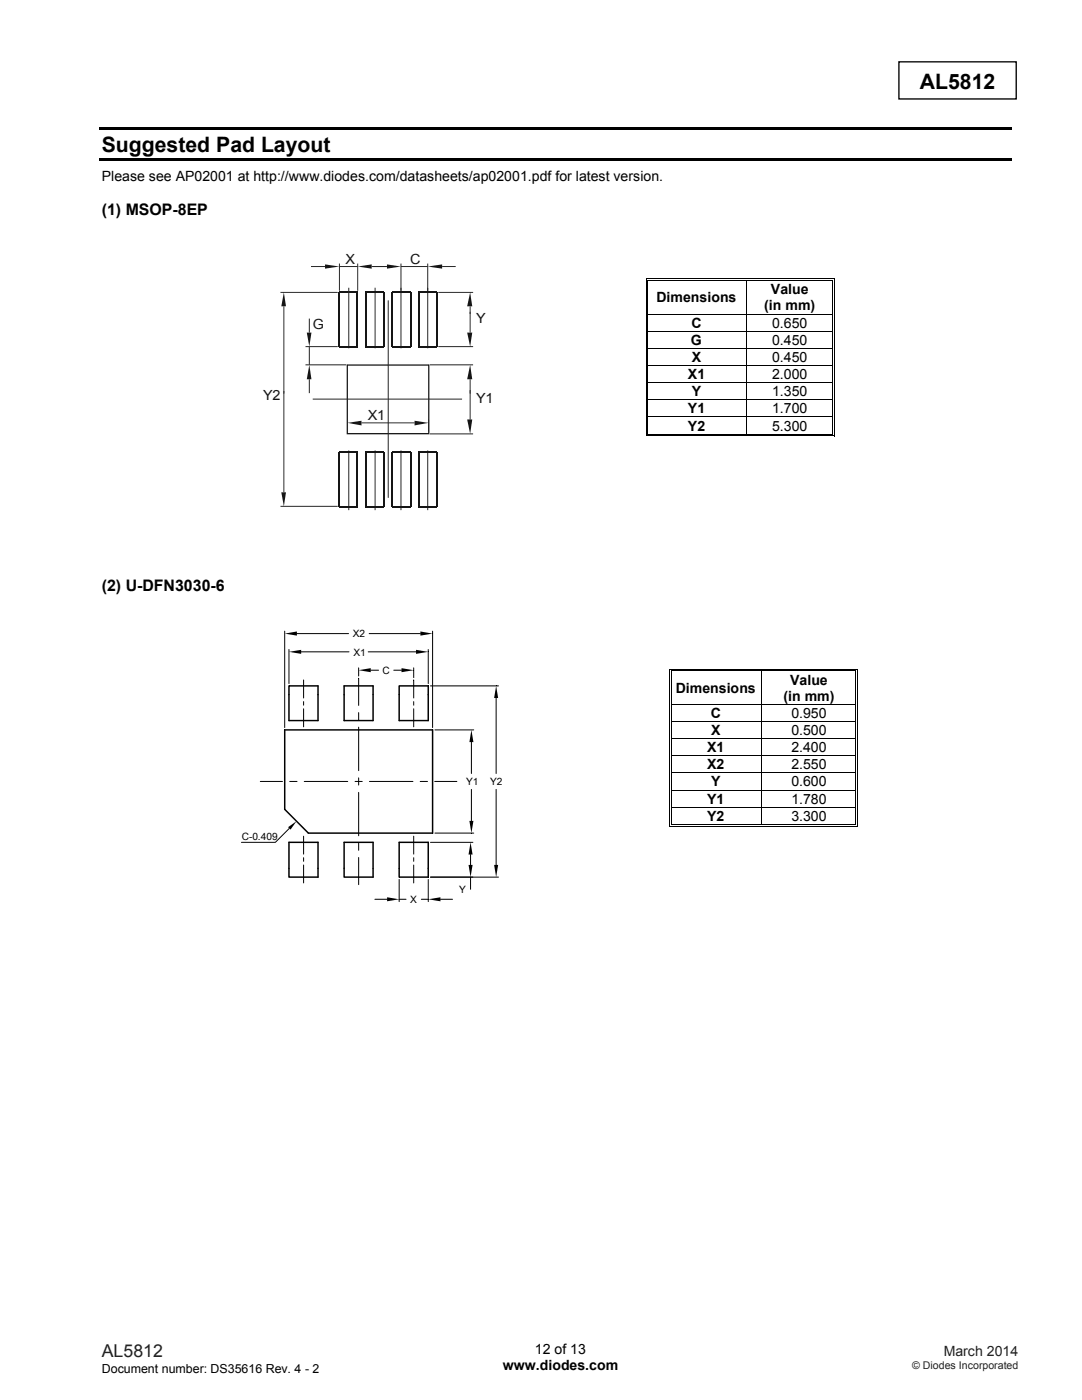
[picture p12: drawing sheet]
<svg xmlns="http://www.w3.org/2000/svg" width="216mm" height="279mm" viewBox="0 0 216 279" stroke-linecap="round" stroke-linejoin="round" font-family="sans-serif">
<path d="M179.4 12.3h23.4v7.4h-23.4z" fill="none" stroke="#000" stroke-width=".26"/>
<path d="M19.8 25.5h182v.5h-182zM19.8 31.6h182v.5h-182z" fill="#000"/>
<g fill="#fff">
<path d="M129.4 56.1h19.4v6.5h-19.4z"/>
<path d="M129.8 57.7h18.4v3.3h-18.4z"/>
</g>
<path d="M128.9 55.6h.1v.5h-.1zM128.9 55.6h.5v.2h-.5zM129.2 55.9h.2v.2h-.2z" fill="#000"/>
<path d="M129.4 55.7h19.4M129.4 56h19.4" fill="none" stroke="#000" stroke-width=".2"/>
<path d="M129.4 56.1h19.4z" fill="#fff"/>
<path d="M148.8 56.1h.1zM148.8 55.6h.5v.2h-.5zM148.8 55.9h.5v.2h-.5zM166.1 55.6h.5v.2h-.5zM166.1 55.9h.1v.2h-.1zM166.4 55.6h.2v.5h-.2z" fill="#000"/>
<path d="M128.9 56.1v6.5M129.3 56.1v6.5M148.9 56.1v6.5M149.3 55.7h16.8M149.3 56h16.8M166.2 56.1v6.5M166.5 56.1v6.5" fill="none" stroke="#000" stroke-width=".2"/>
<g fill="#fff">
<path d="M129.4 62.8h19.4v3.2h-19.4z"/>
<path d="M129.8 62.8h18.4v3.2h-18.4z"/>
</g>
<g fill="#000">
<path d="M128.9 62.6h.1v.2h-.1zM128.9 66h.1v.2h-.1zM128.9 69.4h.1v.2h-.1zM128.9 72.9h.1v.1h-.1zM129.2 62.6h.2v.2h-.2zM129.2 66h.2v.2h-.2zM129.2 69.4h.2v.2h-.2zM129.2 72.9h.2v.1h-.2zM166.1 62.6h.1v.2h-.1zM166.1 66h.1v.2h-.1zM166.1 69.4h.1v.2h-.1zM166.1 72.9h.1v.1h-.1z"/>
<path d="M166.4 62.6h.2v.2h-.2zM166.4 66h.2v.2h-.2zM166.4 69.4h.2v.2h-.2zM166.4 72.9h.2v.1h-.2z"/>
</g>
<g fill="none" stroke="#000" stroke-width=".2">
<path d="M128.9 62.8v3.2M128.9 66.2v3.2M128.9 69.6v3.3M128.9 73v3.3M129.3 62.8v3.2M129.3 66.2v3.2M129.3 69.6v3.3M129.3 73v3.3M129.4 62.7h36.7M129.4 66.1h36.7M129.4 69.5h36.7M129.4 72.9h36.7"/>
<path d="M148.9 62.8v3.2M148.9 66.2v3.2M148.9 69.6v3.3M148.9 73v3.3M166.2 62.8v3.2M166.2 66.2v3.2M166.2 69.6v3.3M166.2 73v3.3M166.5 62.8v3.2M166.5 66.2v3.2M166.5 69.6v3.3M166.5 73v3.3"/>
</g>
<g fill="#fff">
<path d="M129.4 76.5h19.4v3.2h-19.4z"/>
<path d="M129.8 76.5h18.4v3.2h-18.4z"/>
</g>
<path d="M128.9 76.3h.1v.2h-.1zM128.9 79.7h.1v.2h-.1zM129.2 76.3h.2v.2h-.2zM129.2 79.7h.2v.2h-.2zM166.1 76.3h.1v.2h-.1zM166.1 79.7h.1v.2h-.1zM166.4 76.3h.2v.2h-.2zM166.4 79.7h.2v.2h-.2z" fill="#000"/>
<path d="M128.9 76.5v3.2M128.9 79.9v3.2M129.3 76.5v3.2M129.3 79.9v3.2M129.4 76.4h36.7M129.4 79.8h36.7M148.9 76.5v3.2M148.9 79.9v3.2M166.2 76.5v3.2M166.2 79.9v3.2M166.5 76.5v3.2M166.5 79.9v3.2" fill="none" stroke="#000" stroke-width=".2"/>
<g fill="#fff">
<path d="M129.4 83.3h19.4v3.3h-19.4z"/>
<path d="M129.8 83.3h18.4v3.3h-18.4z"/>
</g>
<path d="M128.9 83.1h.1v.2h-.1zM128.9 86.9h.5v.2h-.5zM129.2 83.1h.2v.2h-.2zM129.2 86.6h.2v.1h-.2zM148.8 86.6h.5v.1h-.5zM166.1 83.1h.1v.2h-.1zM166.1 86.9h.5v.2h-.5zM166.1 86.6h.1v.1h-.1zM166.4 83.1h.2v.2h-.2zM166.4 86.6h.2v.5h-.2z" fill="#000"/>
<path d="M128.9 83.3v3.8M129.3 83.3v3.3M129.4 83.2h36.7M129.4 87h36.7M129.4 86.7h19.4M148.9 83.3v3.3M149.3 86.7h16.8M166.2 83.3v3.3M166.5 83.3v3.3" fill="none" stroke="#000" stroke-width=".2"/>
<g fill="#fff">
<path d="M134 134h17.8v6.5h-17.8z"/>
<path d="M134.5 135.6h16.7v3.3h-16.7z"/>
</g>
<path d="M133.5 133.5h.2v.5h-.2zM133.5 133.5h.5v.1h-.5zM133.8 133.8h.2v.2h-.2z" fill="#000"/>
<path d="M134 133.6h17.8M134 133.9h17.8" fill="none" stroke="#000" stroke-width=".2"/>
<path d="M134 134h17.8z" fill="#fff"/>
<path d="M151.8 134h.2zM151.8 133.5h.5v.1h-.5zM151.8 133.8h.5v.2h-.5zM170.7 133.5h.5v.1h-.5zM170.7 133.8h.2v.2h-.2zM171 133.5h.2v.5h-.2z" fill="#000"/>
<path d="M133.6 134v6.5M133.9 134v6.5M151.9 134v6.5M152.3 133.6h18.4M152.3 133.9h18.4M170.8 134v6.5M171.1 134v6.5" fill="none" stroke="#000" stroke-width=".2"/>
<g fill="#fff">
<path d="M134 140.7h17.8v3.2h-17.8z"/>
<path d="M134.5 140.7h16.7v3.2h-16.7z"/>
</g>
<g fill="#000">
<path d="M133.5 140.5h.2v.2h-.2zM133.5 143.9h.2v.2h-.2zM133.5 147.3h.2v.2h-.2zM133.5 150.7h.2v.2h-.2zM133.5 154.2h.2v.1h-.2zM133.8 140.5h.2v.2h-.2zM133.8 143.9h.2v.2h-.2zM133.8 147.3h.2v.2h-.2zM133.8 150.7h.2v.2h-.2zM133.8 154.2h.2v.1h-.2zM170.7 140.5h.2v.2h-.2zM170.7 143.9h.2v.2h-.2z"/>
<path d="M170.7 147.3h.2v.2h-.2zM170.7 150.7h.2v.2h-.2zM170.7 154.2h.2v.1h-.2zM171 140.5h.2v.2h-.2zM171 143.9h.2v.2h-.2zM171 147.3h.2v.2h-.2zM171 150.7h.2v.2h-.2zM171 154.2h.2v.1h-.2z"/>
</g>
<g fill="none" stroke="#000" stroke-width=".2">
<path d="M133.6 140.7v3.2M133.6 144.1v3.2M133.6 147.5v3.2M133.6 150.9v3.3M133.6 154.3v3.3M133.9 140.7v3.2M133.9 144.1v3.2M133.9 147.5v3.2M133.9 150.9v3.3M133.9 154.3v3.3M134 140.6h36.7M134 144h36.7"/>
<path d="M134 147.4h36.7M134 150.8h36.7M134 154.3h36.7M151.9 140.7v3.2M151.9 144.1v3.2M151.9 147.5v3.2M151.9 150.9v3.3M151.9 154.3v3.3M170.8 140.7v3.2M170.8 144.1v3.2M170.8 147.5v3.2M170.8 150.9v3.3"/>
<path d="M170.8 154.3v3.3M171.1 140.7v3.2M171.1 144.1v3.2M171.1 147.5v3.2M171.1 150.9v3.3M171.1 154.3v3.3"/>
</g>
<g fill="#fff">
<path d="M134 157.8h17.8v3.2h-17.8z"/>
<path d="M134.5 157.8h16.7v3.2h-16.7z"/>
</g>
<path d="M133.5 157.6h.2v.2h-.2zM133.8 157.6h.2v.2h-.2zM170.7 157.6h.2v.2h-.2zM171 157.6h.2v.2h-.2z" fill="#000"/>
<path d="M133.6 157.8v3.2M133.9 157.8v3.2M134 157.7h36.7M151.9 157.8v3.2M170.8 157.8v3.2M171.1 157.8v3.2" fill="none" stroke="#000" stroke-width=".2"/>
<g fill="#fff">
<path d="M134 161.2h17.8v3.2h-17.8z"/>
<path d="M134.5 161.2h16.7v3.2h-16.7z"/>
</g>
<path d="M133.5 161h.2v.2h-.2zM133.5 164.8h.5v.2h-.5zM133.8 161h.2v.2h-.2zM133.8 164.5h.2v.1h-.2zM151.8 164.5h.5v.1h-.5zM170.7 161h.2v.2h-.2zM170.7 164.8h.5v.2h-.5zM170.7 164.5h.2v.1h-.2zM171 161h.2v.2h-.2zM171 164.5h.2v.5h-.2z" fill="#000"/>
<path d="M133.6 161.2v3.8M133.9 161.2v3.3M134 161.1h36.7M134 164.9h36.7M134 164.5h17.8M151.9 161.2v3.3M152.3 164.5h18.4M170.8 161.2v3.3M171.1 161.2v3.3" fill="none" stroke="#000" stroke-width=".2"/>
<path d="M61 69.2h6.4M61 72.8h8.1M61.7 63.6v2.8M61.7 69.2v3.6M61.7 75.7v2.8" fill="none" stroke="#23282b" stroke-width=".2"/>
<g fill="#131516">
<path d="M61.7 72.8l.4 2.9h-.9z"/>
<path d="M61.2 66.4h.9l-.4 2.8z"/>
</g>
<path d="M69.3 86.4h16.2v.3h-16.2zM85.5 86.6l.2 .1zM85.4 72.8h.3v13.8h-.3zM85.5 72.7l.2 .1zM69.3 72.7h16.2v.3h-16.2zM69.2 72.7l.1 .1zM69.2 72.8h.2v13.8h-.2zM69.2 86.6l.1 .1z" fill="#131516"/>
<g fill="none" stroke="#23282b" stroke-width=".2">
<path d="M62.1 53.2h2.8M67.7 52.6v5.4M67.7 53.2h3.7M69.6 57.4v12.1M71.4 52.6v5.4M74.2 53.2h2.8M74.8 57.4v12.1M77.5 59.9v39.5M80 57.4v12.1M85.3 57.4v12.1M62.4 79.7h29.8M69.6 89.9v11.9"/>
<path d="M74.8 89.9v11.9M80 89.9v11.9M85.3 89.9v11.9"/>
</g>
<path d="M67.7 58.4v10.8M87.1 58.4v10.8M67.7 90.1v10.9M87.1 90.1v10.9" fill="none" stroke="#131516" stroke-width=".34"/>
<g fill="none" stroke="#131516" stroke-width=".25">
<path d="M67.7 58.3h3.7M71.3 58.4v10.8M72.9 58.4v10.8M73 58.3h3.6M76.6 58.4v10.8M78.2 58.3h3.7M78.3 58.4v10.8M81.9 58.4v10.8M83.5 58.3h3.6M83.5 58.4v10.8M67.7 69.2h3.7M73 69.2h3.6"/>
<path d="M78.2 69.2h3.7M83.5 69.2h3.6M67.7 90.2h3.7M71.3 90.1v10.9M72.9 90.1v10.9M73 90.2h3.6M76.6 90.1v10.9M78.2 90.2h3.7M78.3 90.1v10.9M81.9 90.1v10.9M83.5 90.2h3.6M83.5 90.1v10.9"/>
<path d="M67.7 101.1h3.7M73 101.1h3.6M78.2 101.1h3.7M83.5 101.1h3.6"/>
</g>
<g fill="#131516">
<path d="M64.9 52.8l2.8 .4-2.8 .4z"/>
<path d="M71.4 53.2l2.8-.4v.8z"/>
</g>
<path d="M74.3 53.2h2.9M80 52.6v5.4M80 53.2h5.3M85.3 52.6v5.4M88.2 53.2h2.7" fill="none" stroke="#23282b" stroke-width=".2"/>
<g fill="#131516">
<path d="M77.2 52.8l2.8 .4-2.8 .4z"/>
<path d="M85.3 53.2l2.9-.4v.8z"/>
</g>
<path d="M87.5 58.4h6.9M87.5 69.2h6.9M93.8 61.1v5.3" fill="none" stroke="#23282b" stroke-width=".2"/>
<g fill="#131516">
<path d="M93.2 66.4h1l-.4 2.8z"/>
<path d="M93.8 58.4l.4 2.7h-1z"/>
</g>
<path d="M56 58.4h11.4M56.6 61.1v37.2M56 101h11.4" fill="none" stroke="#23282b" stroke-width=".2"/>
<g fill="#131516">
<path d="M56.1 98.3h1l-.5 2.7z"/>
<path d="M56.6 58.4l.5 2.7h-1z"/>
</g>
<path d="M85.8 72.8h8.6M93.8 75.7v8M85.8 86.6h8.6" fill="none" stroke="#23282b" stroke-width=".2"/>
<g fill="#131516">
<path d="M93.8 72.8l.4 2.9h-1z"/>
<path d="M93.2 83.7h1l-.4 2.9z"/>
</g>
<path d="M69.3 83.8v2.4M72.1 84.4h10.6M85.5 83.8v2.4" fill="none" stroke="#23282b" stroke-width=".2"/>
<g fill="#131516">
<path d="M69.3 84.4l2.8-.4v.9z"/>
<path d="M82.7 84l2.8 .4-2.8 .5z"/>
</g>
<g fill="none" stroke="#000" stroke-width=".2">
<path d="M56.8 126v19.2M57.7 129.6v6.8M59.2 126.4h10.4M60.1 130.1h9.5M60.6 135.7v3.6M71.6 133.3v1.6M71.6 135.4v5.4M73.5 130.1h9.5M73.7 126.4h10.2M74 133.8h1.5M78.6 133.8h1.5M82.5 133.3v1.9"/>
<path d="M82.6 135.7v3.6M85.4 129.6v6.8M85.9 136.9h13.6M86.3 126v19.2M99 139.3v15.1M51.9 156h4.5M57.8 156h1.5M60.6 140v.7M60.6 141.5v3.6M60.7 156h8.7M70.8 156h1.5M71.6 142.2v1.5"/>
<path d="M71.6 145.1v8.7M71.6 155.2v1.5M71.6 158.1v8.7M73.7 156h8.7M82.6 140v.7M82.6 141.5v3.6M83.8 156h1.5M86.7 156h4.5M86.8 145.7h7.7M94.1 148.1v6.3M94.1 157.5v6.3M99 157.5v15.1"/>
<path d="M57.7 165.3l-2.8 2.8h-6.7M60.6 166.9v3.6M60.6 171.2v.7M60.6 172.6v3.6M71.6 168.3v1.4M71.6 171.1v5.5M74.8 179.5h2.4M79.7 175.5v4.4M79.7 179.5h1.3M82.6 166.9v3.6M82.6 171.2v.7M82.6 172.6v3.6"/>
<path d="M84.1 179.5h1.3M85.4 175.5v4.4M85.9 168.1h8.5M85.9 175h13.6M86.8 166.3h7.7M87.9 179.5h2.4M93.9 170.5v2.1M93.9 175v2.5"/>
</g>
<g fill="#000">
<path d="M56.8 126.4l2.4-.4v.9zM57.7 130.1l2.4-.4v.8zM71.6 133.8l2.4-.5v.9zM80.1 133.3l2.5 .5-2.5 .4zM83 129.7l2.4 .4-2.4 .4zM83.9 126l2.4 .4-2.4 .5zM99 136.9l.4 2.4h-.8zM94.1 145.7l.4 2.4h-.8zM57.5 165.1l1.7-1.2-1.2 1.7zM77.2 179.1l2.5 .4-2.5 .4zM85.4 179.5l2.5-.4v.8zM93.9 168.1l.4 2.4h-.8z"/>
<path d="M93.5 172.6h.8l-.4 2.4zM93.7 163.8h.8l-.4 2.5zM98.6 172.6h.8l-.4 2.4z"/>
</g>
<path d="M57.7 136.9h5.8v6.9h-5.8zM68.7 136.9h5.7v6.9h-5.7zM79.7 136.9h5.7v6.9h-5.7zM56.8 145.7h29.5v20.6h-24.8l-4.7-4.8zM57.7 168.1h5.8v6.9h-5.8zM68.7 168.1h5.7v6.9h-5.7zM79.7 168.1h5.7v6.9h-5.7z" fill="none" stroke="#000" stroke-width=".29"/>
<g font-size="4.2">
<text x="183.6" y="17.7">AL5812</text>
<text x="20.3" y="30.3">Suggested Pad Layout</text>
</g>
<text font-size="3.5" fill="#231f20" x="20.3" y="270.9">AL5812</text>
<g font-size="3.2">
<text x="20.3" y="42.9">(1) MSOP-8EP</text>
<text x="20.3" y="118">(2) U-DFN3030-6</text>
</g>
<g font-size="2.8">
<text x="20.3" y="36.1">Please see AP02001 at http://www.diodes.com/datasheets/ap02001.pdf for latest version.</text>
<text x="153.8" y="58.7">Value</text>
<text x="131" y="60.3">Dimensions</text>
<text x="138" y="65.4">C</text>
<text x="152.5" y="62">(in mm)</text>
<text x="154.1" y="65.4">0.650</text>
<text x="137.9" y="68.8">G</text>
<text x="154.1" y="68.8">0.450</text>
<text x="137.3" y="75.6">X1</text>
<text x="138" y="72.2">X</text>
<text x="154.1" y="72.2">0.450</text>
<text x="154.1" y="75.6">2.000</text>
<text x="137.3" y="82.5">Y1</text>
<text x="138" y="79.1">Y</text>
<text x="154.1" y="79.1">1.350</text>
<text x="154.1" y="82.5">1.700</text>
<text x="137.3" y="85.9">Y2</text>
<text x="154.1" y="85.9">5.300</text>
<text x="157.7" y="136.6">Value</text>
<text x="134.8" y="138.2">Dimensions</text>
<text x="141.8" y="143.3">C</text>
<text x="156.4" y="139.8">(in mm)</text>
<text x="157.9" y="143.3">0.950</text>
<text x="141.9" y="146.7">X</text>
<text x="157.9" y="146.7">0.500</text>
<text x="141.1" y="150.1">X1</text>
<text x="141.1" y="153.5">X2</text>
<text x="157.9" y="150.1">2.400</text>
<text x="157.9" y="153.5">2.550</text>
<text x="141.1" y="160.4">Y1</text>
<text x="141.9" y="157">Y</text>
<text x="157.9" y="157">0.600</text>
<text x="157.9" y="160.4">1.780</text>
<text x="141.1" y="163.8">Y2</text>
<text x="157.9" y="163.8">3.300</text>
<text x="100.3" y="273.5">www.diodes.com</text>
<text x="106.7" y="270.2">12 of 13</text>
</g>
<g font-size="2.8" fill="#131516">
<text x="68.9" y="52.6">X</text>
<text x="81.9" y="52.6">C</text>
<text x="62.4" y="65.7">G</text>
<text x="95" y="64.5">Y</text>
<text x="52.5" y="79.7">Y2</text>
<text x="73.4" y="83.8">X1</text>
<text x="95" y="80.4">Y1</text>
</g>
<text font-size="2.8" fill="#231f20" x="188.3" y="270.6">March 2014</text>
<text font-size="2.5" x="20.3" y="274">Document number: DS35616 Rev. 4 - 2</text>
<text font-size="2.1" fill="#231f20" x="182" y="273.2">© Diodes Incorporated</text>
<g font-size="2">
<text x="70.4" y="127.2">X2</text>
<text x="70.5" y="130.8">X1</text>
<text x="76.3" y="134.5">C</text>
<text x="93" y="156.7">Y1</text>
<text x="97.8" y="156.7">Y2</text>
<text x="48.2" y="167.6">C-0.409</text>
<text x="91.7" y="178.2">Y</text>
<text x="81.9" y="180.2">X</text>
</g>
</svg>
